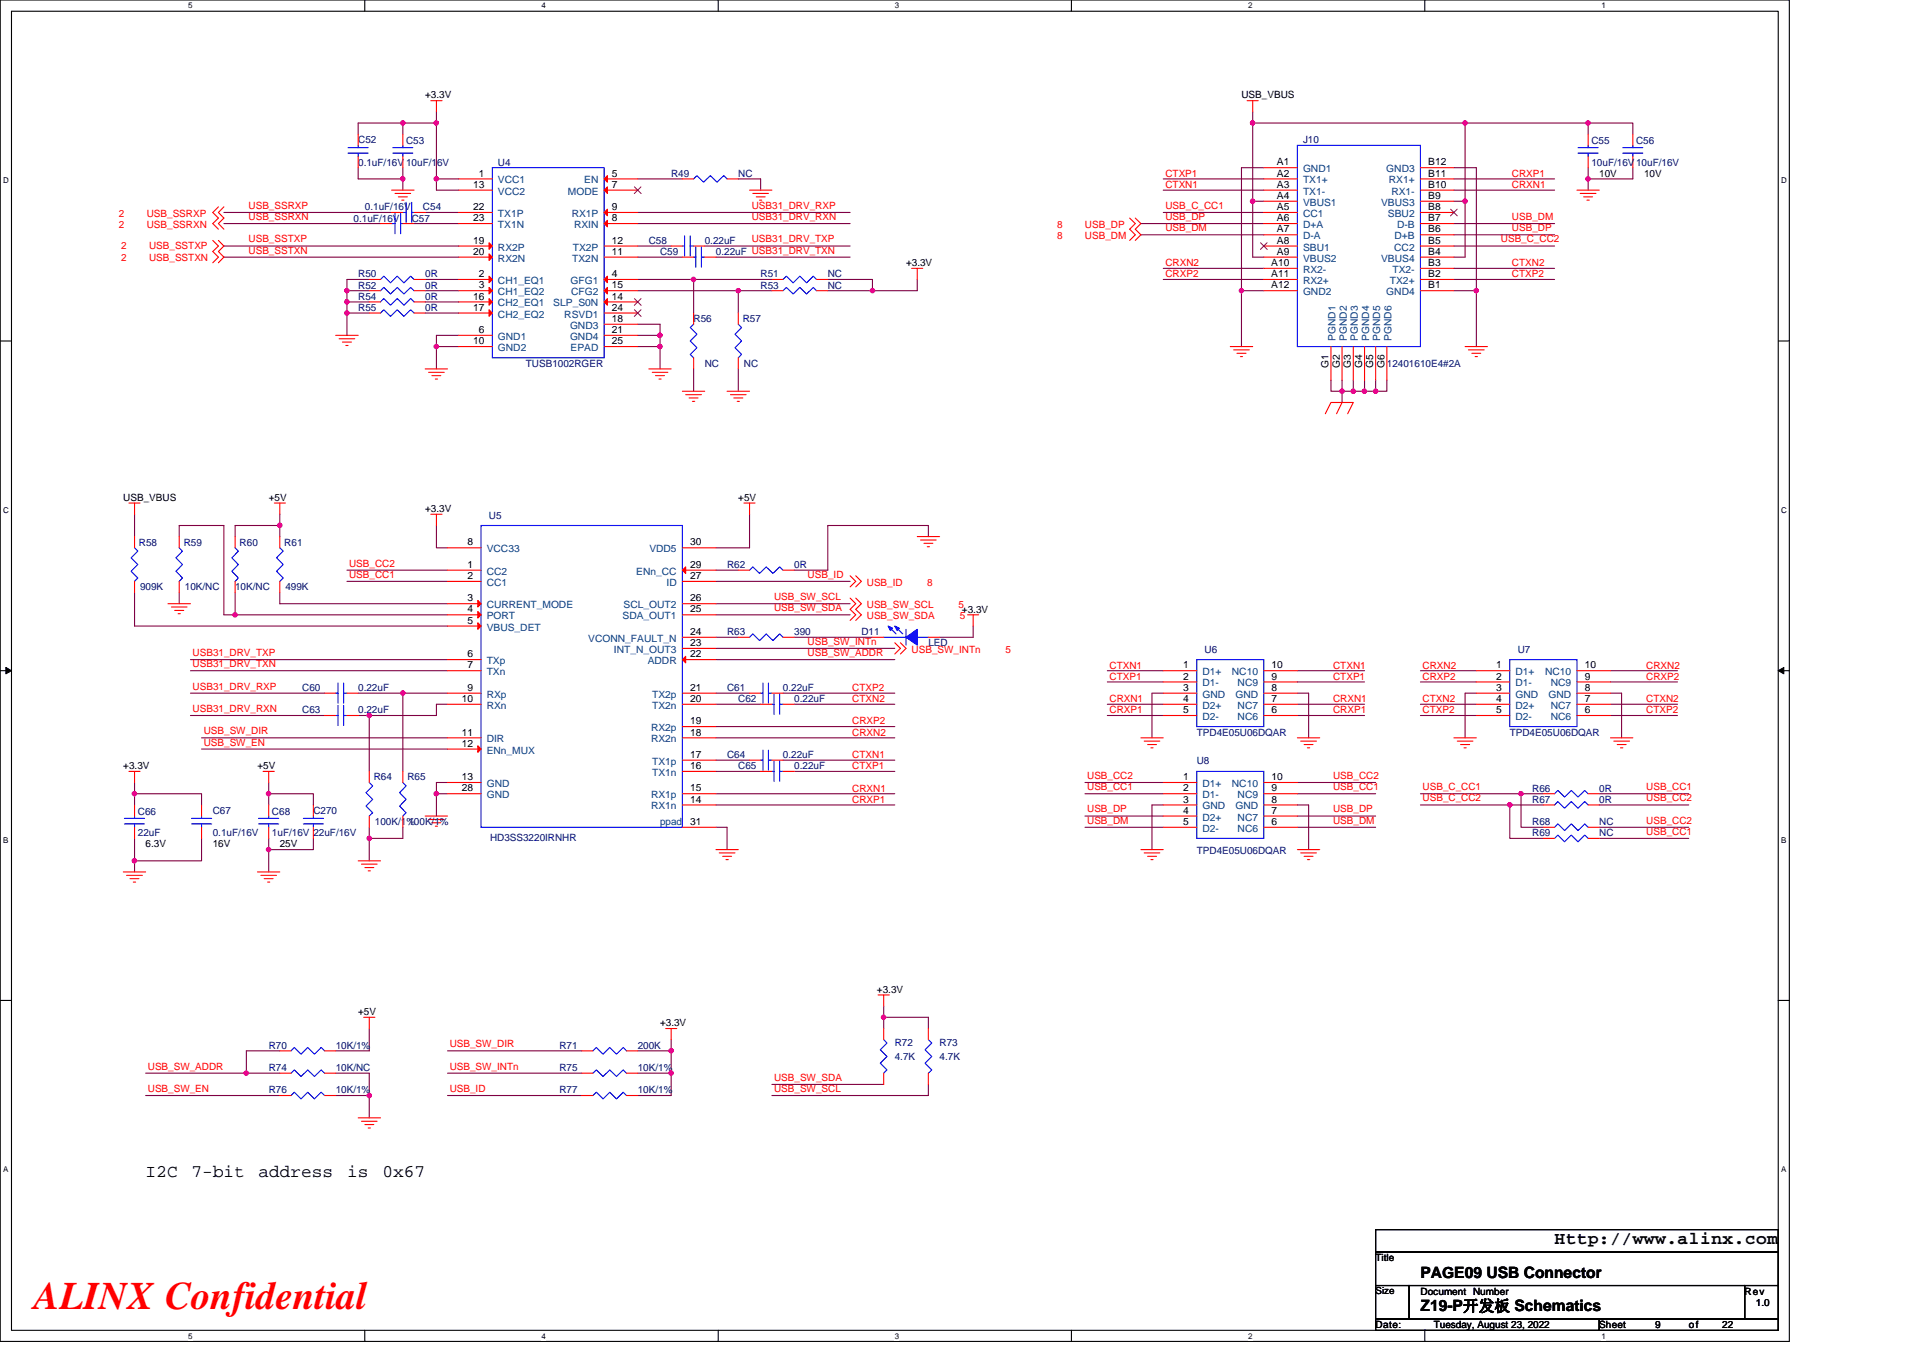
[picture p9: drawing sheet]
<svg xmlns="http://www.w3.org/2000/svg" width="297mm" height="210mm" viewBox="0 0 297 210" stroke-linecap="round" stroke-linejoin="round" font-family="sans-serif">
<path d="M0 0h276.4v207.3h-276.4zM1.8 1.7h272.9v203.8h-272.9z" fill="none" stroke="#000" stroke-width=".17"/>
<g fill="#fff">
<path d="M29.1 .2h.6v1.4h-.6z"/>
<path d="M29.1 205.7h.6v1.4h-.6z"/>
</g>
<path d="M56.3 0v1.7M56.3 205.5v1.8" fill="none" stroke="#000" stroke-width=".17"/>
<g fill="#fff">
<path d="M83.6 .2h.7v1.4h-.7z"/>
<path d="M83.6 205.7h.7v1.4h-.7z"/>
</g>
<path d="M110.9 0v1.7M110.9 205.5v1.8" fill="none" stroke="#000" stroke-width=".17"/>
<g fill="#fff">
<path d="M138.2 .2h.7v1.4h-.7z"/>
<path d="M138.2 205.7h.7v1.4h-.7z"/>
</g>
<path d="M165.5 0v1.7M165.5 205.5v1.8" fill="none" stroke="#000" stroke-width=".17"/>
<g fill="#fff">
<path d="M192.8 .2h.6v1.4h-.6z"/>
<path d="M192.8 205.7h.6v1.4h-.6z"/>
</g>
<path d="M220.1 0v1.7M220.1 205.5v1.8" fill="none" stroke="#000" stroke-width=".17"/>
<g fill="#fff">
<path d="M247.4 .2h.6v1.4h-.6z"/>
<path d="M247.4 205.7h.6v1.4h-.6z"/>
<path d="M.5 27.2h.8v1.4h-.8z"/>
<path d="M275.1 27.2h.9v1.4h-.9z"/>
<path d="M.5 78.1h.8v1.4h-.8z"/>
<path d="M275.1 78.1h.9v1.4h-.9z"/>
</g>
<path d="M0 52.7h1.8M274.7 52.7h1.7" fill="none" stroke="#000" stroke-width=".17"/>
<g fill="#fff">
<path d="M.5 129.1h.8v1.4h-.8z"/>
<path d="M275.1 129.1h.8v1.4h-.8z"/>
</g>
<path d="M0 103.6h1.8M274.7 103.6h1.7" fill="none" stroke="#000" stroke-width=".17"/>
<path d="M.9 103.1l.9 .5-.9 .5zM274.7 103.6l.8-.5v1z" fill="#000" stroke="#000" stroke-width=".15"/>
<g fill="#fff">
<path d="M.5 180h.8v1.4h-.8z"/>
<path d="M275.1 180h.8v1.4h-.8z"/>
</g>
<path d="M0 154.6h1.8M274.7 154.6h1.7M212.5 190h62.2v3.5h-62.2zM212.5 193.5h62.2v5.1h-62.2zM212.5 198.6h5.2v5.2h-5.2zM217.7 198.6h51.8v5.2h-51.8zM269.5 198.6h5.2v5.2h-5.2zM212.5 203.8h34.5v1.7h-34.5zM247 203.8h27.7v1.7h-27.7z" fill="none" stroke="#000" stroke-width=".17"/>
<g fill="none" stroke="#800040" stroke-width=".17">
<path d="M62.2 19h-6.9v1.7M62.2 19h5.2M62.2 19v1.7M67.4 17.3v1.7M67.4 19v8.6M193.5 17.3v1.7M193.5 19h32.8M193.5 19v12.1M226.3 19v12.1M226.3 19h19v1.7M245.3 19h6.9v1.7M34.6 38h36.3"/>
<path d="M34.6 34.5h24.2M34.6 39.7h36.3M34.6 32.8h25.9M55.3 25.9v1.7h6.9M62.2 25.9v1.7M62.2 27.6v1.8M64 34.5h6.9M65.7 32.8h5.2M67.4 27.6h3.5M67.4 27.6v1.8h3.5M98.5 32.8h32.8M98.5 34.5h32.8"/>
<path d="M98.5 38h5.2M98.5 27.6h6.9M98.5 39.7h6.9M108.9 38h22.4M110.6 39.7h20.7M114 27.6h3.5v1.8M176.2 34.5h19M176.2 36.3h19M179.7 32.8h15.5M179.7 27.6h15.5M179.7 29.4h15.5M193.5 31.1h1.7"/>
<path d="M193.5 31.1v8.6h1.7M195.2 25.9h-3.4v19M224.6 31.1h1.7M224.6 34.5h15.5M224.6 36.3h15.5M224.6 38h15.5M224.6 27.6h15.5M224.6 29.4h15.5M224.6 25.9h3.4v19M226.3 31.1v8.6h-1.7M245.3 25.9v1.7M245.3 27.6v1.8"/>
<path d="M252.2 25.9v1.7h-6.9M53.6 44.9h3.4M53.6 44.9v1.8M53.6 46.7h3.4M53.6 48.4h3.4M53.6 46.7v1.7M53.6 48.4v3.4M57 43.2h-3.4v1.7M65.7 43.2h5.2M65.7 44.9h5.2M65.7 46.7h5.2M65.7 48.4h5.2"/>
<path d="M67.4 53.6h3.5M67.4 53.6v3.4M70.9 51.8h-3.5v1.8M98.5 50.1h3.5v1.7M98.5 51.8h3.5M98.5 53.6h3.5M98.5 44.9h15.5M98.5 43.2h8.6M102 51.8v1.8M102 53.6v3.4M107.1 43.2v5.2M107.1 57v3.5"/>
<path d="M107.1 43.2h12.1M114 44.9v3.5M114 57v3.5M114 44.9h5.2M127.9 43.2h6.9v1.7M127.9 44.9h6.9M141.7 43.2v1.7h-6.9M179.7 41.5h15.5M179.7 43.2h15.5M191.8 44.9v8.7M191.8 44.9h3.4M205.6 58.7v1.8h1.7"/>
<path d="M207.3 58.7v1.8M209 58.7v1.8M210.8 58.7v1.8M212.5 58.7v1.8M214.2 58.7v1.8h-1.7M224.6 43.2h15.5M224.6 41.5h15.5M224.6 44.9h3.4M228 44.9v8.7M20.8 79.5v3.4M43.2 79.5v1.7M115.8 79.5v5.1h-5.2"/>
<path d="M207.3 60.5h1.7M207.3 60.5v1.7M209 60.5h1.8M210.8 60.5h1.7M20.8 91.5v5.2h48.3M27.7 82.9v-1.7h6.9v13.8h1.7M27.7 91.5v1.8M36.3 95h32.8M36.3 91.5v3.5M43.2 91.5v1.8h25.9M43.2 81.2h-6.9v1.7M43.2 81.2v1.7"/>
<path d="M53.6 89.8h15.5M53.6 88.1h15.5M67.4 81.2v3.4h1.7M110.6 89.8h20.7M110.6 93.3h20.7M110.6 95h20.7M110.6 88.1h3.4M110.6 98.5h3.4M122.7 98.5h12.1M143.4 82.9v-1.7h-15.5v6.9h-5.2M150.3 96.7v1.8h-5.2M29.4 107.1h20.7"/>
<path d="M29.4 110.6h20.7M29.4 101.9h39.7M29.4 103.6h39.7M31.1 114h38M31.1 115.7h38M55.3 107.1h6.9M55.3 110.6h1.7M57 110.6v8.6M62.2 107.1h6.9M62.2 107.1v12.1M69.1 108.8h-1.7v1.8h-10.4M110.6 114h27.6"/>
<path d="M110.6 112.3h27.6M110.6 101.9h27.6M110.6 100.2h27.6M110.6 119.2h6.9M110.6 108.8h6.9M110.6 107.1h5.2M110.6 117.5h5.2M120.9 117.5h17.3M120.9 107.1h17.3M122.7 119.2h15.5M122.7 108.8h15.5M171 103.6h8.7"/>
<path d="M171 105.4h8.7M171 108.8h8.7M171 110.6h8.7M179.7 107.1h-1.8v6.9M200.4 107.1h1.7v6.9M200.4 103.6h10.4M200.4 105.4h10.4M200.4 108.8h10.4M200.4 110.6h10.4M219.4 108.8h8.6M219.4 103.6h8.6M219.4 105.4h8.6"/>
<path d="M219.4 110.6h8.6M228 107.1h-1.7v6.9M248.8 107.1h1.7v6.9M248.8 103.6h10.3M248.8 105.4h10.3M248.8 108.8h10.3M248.8 110.6h10.3M20.8 120.9v1.7h10.3v1.8M20.8 122.6v1.8M20.8 129.5v3.5h10.3v-3.5M20.8 133v1.7M41.5 120.9v1.7"/>
<path d="M41.5 129.5v1.8M41.5 122.6h6.9v1.8M41.5 122.6v1.8M48.4 129.5v1.8h-6.9v3.4M57 127.8v1.7M57 129.5v3.5M62.2 127.8v1.7h-5.2M67.4 122.6v3.5M67.4 122.6h1.7M69.1 120.9h-1.7v1.7M110.6 122.6h27.6M110.6 124.4h27.6"/>
<path d="M110.6 127.8h1.7v3.5M167.6 126.1h12.1M167.6 127.8h12.1M167.6 122.6h12.1M167.6 120.9h12.1M179.7 124.4h-1.8v6.9M200.4 124.4h1.7v6.9M200.4 122.6h12.1M200.4 120.9h12.1M200.4 126.1h12.1M200.4 127.8h12.1M219.4 122.6h15.5"/>
<path d="M219.4 124.4h13.8M233.2 124.4v5.1h5.2M233.2 124.4h5.2M234.9 122.6v5.2h3.5M234.9 122.6h3.5M247 122.6h13.9M247 124.4h13.9M247 127.8h13.9M247 129.5h13.9M57 158.9v3.5h-5.1M136.5 157.2h6.9v1.7M136.5 155.4v1.8"/>
<path d="M136.5 157.2v1.7M22.5 169.3h20.7M22.5 165.8h15.6M38.1 165.8h5.1M43.2 162.4h-5.1v3.4M51.9 169.3h5.1M51.9 165.8h5.1v3.5M57 169.3v3.4M69.1 162.4h20.8M69.1 165.8h20.8M69.1 169.3h20.8M98.5 162.4h5.2"/>
<path d="M98.5 165.8h5.2M103.7 160.6v1.8M103.7 162.4v3.4M103.7 165.8v3.5h-5.2M119.2 167.6h17.3M143.4 167.6v1.7h-24.2"/>
</g>
<g fill="#f0f" stroke="#f0f" stroke-width=".17">
<circle cx="233.2" cy="124.4" r=".34"/>
<circle cx="234.9" cy="122.6" r=".33"/>
<circle cx="62.2" cy="19" r=".33"/>
<circle cx="67.4" cy="19" r=".33"/>
<circle cx="62.2" cy="27.6" r=".33"/>
<circle cx="67.4" cy="27.6" r=".33"/>
<circle cx="107.1" cy="43.2" r=".34"/>
<circle cx="53.6" cy="46.6" r=".34"/>
<circle cx="53.6" cy="44.9" r=".33"/>
<circle cx="114" cy="44.9" r=".33"/>
<circle cx="134.8" cy="44.9" r=".33"/>
<circle cx="53.6" cy="48.4" r=".34"/>
<circle cx="101.9" cy="53.5" r=".33"/>
<circle cx="101.9" cy="51.8" r=".34"/>
<circle cx="67.4" cy="53.5" r=".33"/>
<circle cx="38" cy="165.8" r=".33"/>
<circle cx="57" cy="169.3" r=".34"/>
<circle cx="103.7" cy="162.3" r=".34"/>
<circle cx="103.7" cy="165.8" r=".33"/>
<circle cx="136.5" cy="157.2" r=".33"/>
<circle cx="245.3" cy="27.6" r=".33"/>
<circle cx="245.3" cy="19" r=".33"/>
<circle cx="191.8" cy="44.9" r=".33"/>
<circle cx="228" cy="44.9" r=".33"/>
<circle cx="226.3" cy="19" r=".33"/>
<circle cx="193.5" cy="19" r=".33"/>
<circle cx="193.5" cy="31.1" r=".34"/>
<circle cx="226.3" cy="31.1" r=".34"/>
<circle cx="209" cy="60.4" r=".34"/>
<circle cx="207.3" cy="60.4" r=".34"/>
<circle cx="212.5" cy="60.4" r=".34"/>
<circle cx="210.8" cy="60.4" r=".34"/>
<circle cx="62.2" cy="107.1" r=".34"/>
<circle cx="57" cy="110.5" r=".34"/>
<circle cx="67.4" cy="122.6" r=".33"/>
<circle cx="43.2" cy="81.2" r=".34"/>
<circle cx="36.3" cy="95" r=".34"/>
<circle cx="57" cy="129.5" r=".34"/>
<circle cx="20.8" cy="122.6" r=".33"/>
<circle cx="20.8" cy="133" r=".34"/>
<circle cx="41.5" cy="122.6" r=".33"/>
<circle cx="41.5" cy="131.3" r=".33"/>
</g>
<g fill="none" stroke="#f00" stroke-width=".17">
<path d="M66.5 15.6h1.8M67.4 15.6v1.7M192.6 15.6h1.7M193.5 15.6v1.7M32.9 37.1l.8 .9-.8 .9 .8 .8-.8 .9M33.7 32l-.8 .8 .8 .9-.8 .8 .8 .9M33.7 37.1l.9 .9-.9 .9 .9 .8-.9 .9M34.6 32l-.9 .8 .9 .9-.9 .8 .9 .9M55.3 20.7v1.8M55.3 24.2v1.7M58.8 34.5h1.7M60.5 32.8h1.7"/>
<path d="M60.5 29.4h3.5M61 29.9h2.4M61.5 30.4h1.4M62.1 30.9h.3M62.2 34.5h1.8M62.2 20.7v1.8M62.2 24.2v1.7M64 32.8h1.7M70.9 27.6h5.1M70.9 29.4h5.1M70.9 32.8h5.1M70.9 34.5h5.1"/>
<path d="M70.9 38h5.1M70.9 39.7h5.1M93.3 27.6h5.2M93.3 29.4h5.2M93.3 32.8h5.2M93.3 34.5h5.2M93.3 38h5.2M93.3 39.7h5.2M103.7 38h1.7M105.4 39.7h1.7M105.4 27.6h1.7M107.1 38h1.8"/>
<path d="M108.9 39.7h1.7M112.3 27.6h1.7M115.8 29.4h3.4M116.3 29.9h2.4M116.8 30.4h1.4M117.3 30.9h.4M174.5 33.7l.9 .8-.9 .9 .9 .9-.9 .8M175.4 33.7l.8 .8-.8 .9 .8 .9-.8 .8M195.2 25.9h5.2M195.2 27.6h5.2M195.2 29.4h5.2M195.2 31.1h5.2"/>
<path d="M195.2 32.8h5.2M195.2 34.5h5.2M195.2 36.3h5.2M195.2 38h5.2M195.2 39.7h5.2M219.4 25.9h5.2M219.4 27.6h5.2M219.4 29.4h5.2M219.4 31.1h5.2M219.4 32.8h5.2M219.4 34.5h5.2M219.4 36.3h5.2"/>
<path d="M219.4 38h5.2M219.4 39.7h5.2M243.6 29.4h3.4M244.1 29.9h2.4M244.6 30.4h1.4M245.1 30.9h.4M245.3 20.7v1.8M245.3 24.2v1.7M252.2 20.7v1.8M252.2 24.2v1.7M51.9 51.8h3.4M52.4 52.3h2.4"/>
<path d="M52.9 52.9h1.4M53.4 53.4h.4M57 44.9h1.8M57 46.7h1.8M57 48.4h1.8M57 43.2h1.8M64 44.9h1.7M64 46.7h1.7M64 48.4h1.7M64 43.2h1.7M65.7 57h3.4M66.2 57.5h2.4"/>
<path d="M66.7 58h1.4M67.2 58.6h.4M70.9 43.2h5.1M70.9 44.9h5.1M70.9 46.7h5.1M70.9 48.4h5.1M70.9 51.8h5.1M70.9 53.6h5.1M93.3 43.2h5.2M93.3 44.9h5.2M93.3 46.7h5.2M93.3 48.4h5.2"/>
<path d="M93.3 50.1h5.2M93.3 51.8h5.2M93.3 53.6h5.2M100.2 57h3.5M100.8 57.5h2.4M101.3 58h1.3M101.8 58.6h.3M107.1 55.3v1.7M107.1 48.4v1.7M114 48.4v1.7M114 55.3v1.7M119.2 43.2h1.7"/>
<path d="M119.2 44.9h1.7M126.1 43.2h1.8M126.1 44.9h1.8M140.8 41.5h1.7M141.7 41.5v1.7M190 53.6h3.5M190.6 54.1h2.4M191.1 54.6h1.4M191.6 55.1h.3M195.2 41.5h5.2M195.2 43.2h5.2M195.2 44.9h5.2"/>
<path d="M205.6 53.6v5.1M207.3 53.6v5.1M209 53.6v5.1M210.8 53.6v5.1M212.5 53.6v5.1M214.2 53.6v5.1M219.4 41.5h5.2M219.4 43.2h5.2M219.4 44.9h5.2M226.3 53.6h3.5M226.8 54.1h2.5M227.3 54.6h1.4"/>
<path d="M227.9 55.1h.3M19.9 77.7h1.7M20.8 77.7v1.8M42.4 77.7h1.7M43.2 77.7v1.8M66.5 79.5h1.8M67.4 79.5v1.7M105.4 60.5h3.5M105.9 61h2.4M106.4 61.5h1.4M107 62h.3M112.3 60.5h3.5"/>
<path d="M112.8 61h2.4M113.3 61.5h1.4M113.9 62h.3M114.9 77.7h1.7M115.8 77.7v1.8M204.7 63.9l.9-1.7h3.4l-.8 1.7M207.3 62.2l-.8 1.7M20.8 82.9v1.7M20.8 89.8v1.7M25.9 93.3h3.5M26.5 93.8h2.4M27 94.3h1.4"/>
<path d="M27.5 94.8h.4M27.7 82.9v1.7M27.7 89.8v1.7M36.3 82.9v1.7M36.3 89.8v1.7M43.2 82.9v1.7M43.2 89.8v1.7M69.1 88.1h5.2M69.1 89.8h5.2M69.1 93.3h5.2M69.1 95h5.2M69.1 96.7h5.2"/>
<path d="M69.1 84.6h5.2M105.4 84.6h5.2M105.4 95h5.2M105.4 93.3h5.2M105.4 88.1h5.2M105.4 89.8h5.2M105.4 98.5h5.2M114 88.1h1.8M114 98.5h1.8M120.9 88.1h1.8M120.9 98.5h1.8M131.3 89l.9 .8-.9 .9"/>
<path d="M131.3 92.4l.9 .9-.9 .8 .9 .9-.9 .9M132.2 89l.9 .8-.9 .9M132.2 92.4l.9 .9-.9 .8 .9 .9-.9 .9M134.8 98.5h1.7M138.2 99.3l.9 .9-.9 .8M139.1 99.3l.9 .9-.9 .8M141.7 82.9h3.4M142.2 83.4h2.4M142.7 83.9h1.4M143.2 84.5h.4M143.4 98.5h1.7M149.5 95h1.7"/>
<path d="M150.3 95v1.7M19.9 119.2h1.7M20.8 119.2v1.7M40.6 119.2h1.8M41.5 119.2v1.7M50.1 110.6h1.8M50.1 107.1h1.8M53.6 110.6h1.7M53.6 107.1h1.7M57 119.2v1.7M62.2 119.2v1.7M69.1 101.9h5.2"/>
<path d="M69.1 103.6h5.2M69.1 107.1h5.2M69.1 108.8h5.2M69.1 114h5.2M69.1 115.7h5.2M105.4 119.2h5.2M105.4 117.5h5.2M105.4 114h5.2M105.4 112.3h5.2M105.4 108.8h5.2M105.4 107.1h5.2M105.4 101.9h5.2"/>
<path d="M105.4 100.2h5.2M115.8 117.5h1.7M115.8 107.1h1.7M117.5 108.8h1.7M117.5 119.2h1.7M119.2 117.5h1.7M119.2 107.1h1.7M120.9 108.8h1.8M120.9 119.2h1.8M176.2 114h3.5M176.7 114.5h2.5M177.3 115h1.3"/>
<path d="M177.8 115.5h.3M179.7 103.6h5.2M179.7 105.4h5.2M179.7 107.1h5.2M179.7 108.8h5.2M179.7 110.6h5.2M195.2 110.6h5.2M195.2 108.8h5.2M195.2 107.1h5.2M195.2 105.4h5.2M195.2 103.6h5.2M200.4 114h3.5"/>
<path d="M200.9 114.5h2.4M201.4 115h1.4M201.9 115.5h.4M224.6 114h3.4M225.1 114.5h2.4M225.6 115h1.4M226.1 115.5h.4M228 103.6h5.2M228 105.4h5.2M228 107.1h5.2M228 108.8h5.2M228 110.6h5.2"/>
<path d="M243.6 110.6h5.2M243.6 108.8h5.2M243.6 107.1h5.2M243.6 105.4h5.2M243.6 103.6h5.2M248.8 114h3.4M249.3 114.5h2.4M249.8 115h1.4M250.3 115.5h.4M19 134.7h3.5M19.6 135.3h2.4M20.1 135.8h1.4"/>
<path d="M20.6 136.3h.4M20.8 124.4v1.7M20.8 127.8v1.7M31.1 124.4v1.7M31.1 127.8v1.7M39.8 134.7h3.4M40.3 135.3h2.4M40.8 135.8h1.4M41.3 136.3h.4M41.5 124.4v1.7M41.5 127.8v1.7M48.4 124.4v1.7"/>
<path d="M48.4 127.8v1.7M55.3 133h3.5M55.8 133.5h2.4M56.4 134h1.3M56.9 134.6h.3M57 126.1v1.7M62.2 126.1v1.7M65.7 126.1h3.4M66.2 126.6h2.4M66.7 127.1h1.4M67.2 127.7h.4M69.1 120.9h5.2"/>
<path d="M69.1 122.6h5.2M105.4 124.4h5.2M105.4 122.6h5.2M105.4 127.8h5.2M110.6 131.3h3.4M111.1 131.8h2.4M111.6 132.3h1.4M112.1 132.8h.4M176.2 131.3h3.5M176.7 131.8h2.5M177.3 132.3h1.3M177.8 132.8h.3"/>
<path d="M179.7 120.9h5.2M179.7 122.6h5.2M179.7 124.4h5.2M179.7 126.1h5.2M179.7 127.8h5.2M195.2 127.8h5.2M195.2 126.1h5.2M195.2 124.4h5.2M195.2 122.6h5.2M195.2 120.9h5.2M200.4 131.3h3.5M200.9 131.8h2.4"/>
<path d="M201.4 132.3h1.4M201.9 132.8h.4M238.4 122.6h1.7M238.4 124.4h1.7M238.4 127.8h1.7M238.4 129.5h1.7M245.3 122.6h1.7M245.3 124.4h1.7M245.3 127.8h1.7M245.3 129.5h1.7M56.2 157.2h1.7M57 157.2v1.7"/>
<path d="M102.8 158.9h1.7M103.7 158.9v1.7M135.6 153.7h1.8M136.5 153.7v1.7M136.5 158.9v1.7M143.4 158.9v1.7M43.2 162.4h1.8M43.2 165.8h1.8M43.2 169.3h1.8M50.1 162.4h1.8M50.1 165.8h1.8M50.1 169.3h1.8"/>
<path d="M55.3 172.7h3.5M55.8 173.2h2.4M56.4 173.8h1.3M56.9 174.3h.3M89.9 162.4h1.7M89.9 165.8h1.7M89.9 169.3h1.7M96.8 162.4h1.7M96.8 165.8h1.7M96.8 169.3h1.7M136.5 165.8v1.8M143.4 165.8v1.8"/>
</g>
<g fill="none" stroke="#00f" stroke-width=".17">
<path d="M53.8 23.7h3.1M53.8 22.8h3.1M55.3 22.5v.3M55.3 23.7v.5M60.5 34.5h.5M60.7 23.7h3.1M60.7 22.8h3.1M61 33v3.1M61.9 34.5h.3M61.9 33v3.1M62.2 22.5v.3M62.2 23.7v.5"/>
<path d="M62.2 32.8h.5M62.7 31.3v3.1M63.6 32.8h.4M63.6 31.3v3.1M76 25.9h17.3v29.4h-17.3zM105.4 38h.3M105.7 36.4v3.2M106.6 36.4v3.2M106.6 38h.5M107.1 39.7h.4M107.1 27.6l.6-.5 1 1.1 1-1.1 1.1 1.1 1-1.1 .5 .5M107.5 38.2v3.1"/>
<path d="M108.3 38.2v3.1M108.3 39.7h.6M200.4 22.5h19v31.1h-19zM243.8 23.7h3.1M243.8 22.8h3.1M245.3 22.5v.3M245.3 23.7v.5M250.7 23.7h3.1M250.7 22.8h3.1M252.2 22.5v.3M252.2 23.7v.5M58.8 44.9l.5-.5 1 1 1.1-1 1 1 1-1 .6 .5"/>
<path d="M58.8 46.7l.5-.6 1 1.1 1.1-1.1 1 1.1 1-1.1 .6 .6M58.8 48.4l.5-.5 1 1 1.1-1 1 1 1-1 .6 .5M58.8 43.2l.5-.5 1 1 1.1-1 1 1 1-1 .6 .5M107.1 50.1l-.5 .5 1.1 1-1.1 1.1 1.1 1-1.1 1.1 .5 .5M114 50.1l.6 .5-1.1 1 1.1 1.1-1.1 1 1.1 1.1-.6 .5M120.9 43.2l.6-.5 1 1 1-1 1.1 1 1-1 .5 .5M120.9 44.9l.6-.5 1 1 1-1 1.1 1 1-1 .5 .5M20.8 84.6l.5 .6-1 1 1 1-1 1.1 1 1-.5 .5M27.7 84.6l.5 .6-1 1 1 1-1 1.1 1 1-.5 .5M36.3 84.6l.5 .6-1 1 1 1-1 1.1 1 1-.5 .5M43.2 84.6l.5 .6-1 1 1 1-1 1.1 1 1-.5 .5M74.3 81.2h31.1v46.6h-31.1z"/>
<path d="M115.8 88.1l.5-.5 1 1 1.1-1 1 1 1-1 .5 .5M115.8 98.5l.5-.6 1 1.1 1.1-1.1 1 1.1 1-1.1 .5 .6M136.5 98.5h3.5M137.4 96.9l1 1M138.4 96.9l1 1M140 97.2v2.5M141.7 98.5h1.7M51.9 110.6h.3M51.9 107.1h.3M52.2 109v3.1M52.2 105.5v3.1M53.1 110.6h.5"/>
<path d="M53.1 107.1h.5M53.1 109v3.1M53.1 105.5v3.1M117.5 117.5h.4M117.5 107.1h.4M117.9 115.9v3.1M117.9 105.5v3.1M118.7 115.9v3.1M118.7 117.5h.5M118.7 105.5v3.1M118.7 107.1h.5M119.2 108.8h.4"/>
<path d="M119.2 119.2h.4M119.6 107.3v3.1M119.6 117.6v3.1M120.4 107.3v3.1M120.4 117.6v3.1M120.4 108.8h.5M120.4 119.2h.5M184.9 119.2h10.3v10.3h-10.3zM184.9 101.9h10.3v10.4h-10.3zM233.2 101.9h10.4v10.4h-10.4zM19.2 127.3h3.1M19.2 126.4h3.1"/>
<path d="M20.8 126.1v.3M20.8 127.3v.5M29.6 127.3h3.1M29.6 126.4h3.1M31.1 126.1v.3M31.1 127.3v.5M39.9 127.3h3.1M39.9 126.4h3.1M41.5 126.1v.3M41.5 127.3v.5M46.9 127.3h3.1M46.9 126.4h3.1"/>
<path d="M48.4 126.1v.3M48.4 127.3v.5M57 120.9l.6 .5-1.1 1.1 1.1 1-1.1 1 1.1 1.1-.6 .5M62.2 120.9l.5 .5-1 1.1 1 1-1 1 1 1.1-.5 .5M240.1 122.6l.5-.5 1.1 1 1-1 1.1 1 1-1 .5 .5M240.1 124.4l.5-.6 1.1 1.1 1-1.1 1.1 1.1 1-1.1 .5 .6M240.1 127.8l.5-.5 1.1 1 1-1 1.1 1 1-1 .5 .5M240.1 129.5l.5-.5 1.1 1.1 1-1.1 1.1 1.1 1-1.1 .5 .5M45 162.4l.5-.6 1 1.1 1-1.1 1.1 1.1 1-1.1 .5 .6M45 165.8l.5-.5 1 1 1-1 1.1 1 1-1 .5 .5M45 169.3l.5-.5 1 1 1-1 1.1 1 1-1 .5 .5M91.6 162.4l.5-.6 1.1 1.1 1-1.1 1 1.1 1.1-1.1 .5 .6"/>
<path d="M91.6 165.8l.5-.5 1.1 1 1-1 1 1 1.1-1 .5 .5M91.6 169.3l.5-.5 1.1 1 1-1 1 1 1.1-1 .5 .5M136.5 160.6l.5 .6-1 1 1 1-1 1.1 1 1-.5 .5M143.4 160.6l.5 .6-1 1 1 1-1 1.1 1 1-.5 .5"/>
</g>
<path d="M98 28.9l1 1M99 28.9l-1 1M194.7 37.5l1 1M195.7 37.5l-1 1M224.1 32.3l1 1.1M225.1 32.3l-1.1 1.1M98 46.1l1 1.1M98 47.9l1 1M99 46.1l-1 1.1M99 47.9l-1 1" fill="none" stroke="#804000" stroke-width=".15"/>
<g fill="#f00" stroke="#f00" stroke-width=".17">
<path d="M75.5 37.5l.5 .5-.5 .5z"/>
<path d="M75.5 39.2l.5 .5-.5 .5z"/>
<path d="M75.5 42.7l.5 .5-.5 .5z"/>
<path d="M75.5 44.4l.5 .5-.5 .5z"/>
<path d="M75.5 46.1l.5 .6-.5 .5z"/>
<path d="M75.5 47.9l.5 .5-.5 .5z"/>
<path d="M93.8 27.1v1.1l-.5-.6z"/>
<path d="M93.3 29.4l.5-.5v1z"/>
<path d="M93.3 32.8l.5-.5v1z"/>
<path d="M93.8 34v1.1l-.5-.6z"/>
<path d="M93.3 43.2l.5-.5v1z"/>
<path d="M93.3 44.9l.5-.5v1z"/>
<path d="M93.3 46.7l.5-.6v1.1z"/>
<path d="M73.8 92.8l.5 .5-.5 .5z"/>
<path d="M73.8 94.5l.5 .5-.5 .5z"/>
<path d="M73.8 96.2l.5 .5-.5 .5z"/>
<path d="M105.4 101.9l.5-.5v1z"/>
<path d="M73.8 115.2l.5 .5-.5 .5z"/>
<path d="M105.4 88.1l.5-.5v1z"/>
</g>
<g fill="#00f" stroke="#00f" stroke-width=".17">
<path d="M140 98.5l1.7-1.3v2.5z" fill-rule="evenodd"/>
<path d="M137.2 96.7l.7 .4-.4 .3z" fill-rule="evenodd"/>
<path d="M138.2 96.7l.7 .4-.3 .3z" fill-rule="evenodd"/>
</g>
<text font-size="6" fill="#f00" x="5.2" y="202.3">ALINX Confidential</text>
<g font-size="2.8">
<text x="22.5" y="181.8">I2C</text>
<text x="29.6" y="181.8">7-bit</text>
<text x="39.9" y="181.8">address</text>
<text x="53.6" y="181.8">is</text>
<text x="59.1" y="181.8">0x67</text>
<text x="240.1" y="192.3">Http://www.alinx.com</text>
</g>
<g font-size="2.4">
<text x="219.4" y="197.4">PAGE09 USB Connector</text>
<text x="219.4" y="202.6">Z19-P开发板 Schematics</text>
</g>
<g font-size="1.5">
<text x="65.7" y="15.2">+3.3V</text>
<text x="191.8" y="15.2">USB_VBUS</text>
<text x="73.1" y="29">13</text>
<text x="74" y="27.3">1</text>
<text x="94.5" y="27.3">5</text>
<text x="94.5" y="29">7</text>
<text x="197.2" y="25.5">A1</text>
<text x="197.2" y="27.3">A2</text>
<text x="197.2" y="29">A3</text>
<text x="220.6" y="27.3">B11</text>
<text x="220.6" y="25.5">B12</text>
<text x="220.6" y="29">B10</text>
<text x="247" y="27.3">10V</text>
<text x="254" y="27.3">10V</text>
<text x="73.1" y="32.5">22</text>
<text x="73.1" y="34.2">23</text>
<text x="94.5" y="32.5">9</text>
<text x="94.5" y="34.2">8</text>
<text x="197.2" y="30.7">A4</text>
<text x="197.2" y="32.5">A5</text>
<text x="197.2" y="34.2">A6</text>
<text x="197.2" y="35.9">A7</text>
<text x="220.6" y="35.9">B6</text>
<text x="220.6" y="30.7">B9</text>
<text x="220.6" y="32.5">B8</text>
<text x="220.6" y="34.2">B7</text>
<text x="73.1" y="37.7">19</text>
<text x="73.1" y="39.4">20</text>
<text x="94.5" y="39.4">11</text>
<text x="94.5" y="37.7">12</text>
<text x="140" y="41.1">+3.3V</text>
<text x="196.4" y="41.1">A10</text>
<text x="197.2" y="37.7">A8</text>
<text x="197.2" y="39.4">A9</text>
<text x="220.6" y="39.4">B4</text>
<text x="220.6" y="37.7">B5</text>
<text x="220.6" y="41.1">B3</text>
<text x="73.1" y="46.3">16</text>
<text x="74" y="42.8">2</text>
<text x="74" y="44.6">3</text>
<text x="94.5" y="46.3">14</text>
<text x="94.5" y="42.8">4</text>
<text x="94.5" y="44.6">15</text>
<text x="196.4" y="42.8">A11</text>
<text x="196.4" y="44.6">A12</text>
<text x="220.6" y="42.8">B2</text>
<text x="220.6" y="44.6">B1</text>
<text x="73.1" y="48">17</text>
<text x="73.1" y="53.2">10</text>
<text x="74" y="51.5">6</text>
<text x="94.5" y="48">24</text>
<text x="94.5" y="49.7">18</text>
<text x="94.5" y="51.5">21</text>
<text x="94.5" y="53.2">25</text>
<text x="205.2" y="56.9" transform="rotate(-90 205.2 56.9)">G1</text>
<text x="206.9" y="56.9" transform="rotate(-90 206.9 56.9)">G2</text>
<text x="208.7" y="56.9" transform="rotate(-90 208.7 56.9)">G3</text>
<text x="210.4" y="56.9" transform="rotate(-90 210.4 56.9)">G4</text>
<text x="212.1" y="56.9" transform="rotate(-90 212.1 56.9)">G5</text>
<text x="213.9" y="56.9" transform="rotate(-90 213.9 56.9)">G6</text>
<text x="19" y="77.4">USB_VBUS</text>
<text x="41.5" y="77.4">+5V</text>
<text x="114" y="77.4">+5V</text>
<text x="65.7" y="79.1">+3.3V</text>
<text x="72.2" y="87.7">1</text>
<text x="72.2" y="89.5">2</text>
<text x="72.2" y="84.3">8</text>
<text x="106.6" y="89.5">27</text>
<text x="106.6" y="87.7">29</text>
<text x="106.6" y="84.3">30</text>
<text x="72.2" y="92.9">3</text>
<text x="72.2" y="94.6">4</text>
<text x="106.6" y="94.6">25</text>
<text x="106.6" y="92.9">26</text>
<text x="148.6" y="94.7">+3.3V</text>
<text x="72.2" y="96.4">5</text>
<text x="72.2" y="101.6">6</text>
<text x="106.6" y="101.6">22</text>
<text x="106.6" y="99.8">23</text>
<text x="106.6" y="98.1">24</text>
<text x="72.2" y="103.3">7</text>
<text x="72.2" y="106.7">9</text>
<text x="106.6" y="106.7">21</text>
<text x="182.8" y="103.3">1</text>
<text x="182.8" y="105">2</text>
<text x="182.8" y="106.7">3</text>
<text x="196.4" y="106.7">8</text>
<text x="196.4" y="103.3">10</text>
<text x="196.4" y="105">9</text>
<text x="231.1" y="103.3">1</text>
<text x="231.1" y="105">2</text>
<text x="231.1" y="106.7">3</text>
<text x="244.8" y="106.7">8</text>
<text x="244.8" y="103.3">10</text>
<text x="244.8" y="105">9</text>
<text x="71.3" y="108.5">10</text>
<text x="71.3" y="113.6">11</text>
<text x="106.6" y="113.6">18</text>
<text x="106.6" y="111.9">19</text>
<text x="106.6" y="108.5">20</text>
<text x="182.8" y="108.5">4</text>
<text x="182.8" y="110.2">5</text>
<text x="196.4" y="110.2">6</text>
<text x="196.4" y="108.5">7</text>
<text x="231.1" y="108.5">4</text>
<text x="231.1" y="110.2">5</text>
<text x="244.8" y="110.2">6</text>
<text x="244.8" y="108.5">7</text>
<text x="19" y="118.9">+3.3V</text>
<text x="39.8" y="118.9">+5V</text>
<text x="71.3" y="115.4">12</text>
<text x="106.6" y="118.8">16</text>
<text x="106.6" y="117.1">17</text>
<text x="71.3" y="120.5">13</text>
<text x="71.3" y="122.3">28</text>
<text x="106.6" y="124">14</text>
<text x="106.6" y="122.3">15</text>
<text x="182.8" y="120.5">1</text>
<text x="182.8" y="122.3">2</text>
<text x="182.8" y="124">3</text>
<text x="182.8" y="125.7">4</text>
<text x="196.4" y="124">8</text>
<text x="196.4" y="120.5">10</text>
<text x="196.4" y="125.7">7</text>
<text x="196.4" y="122.3">9</text>
<text x="22.5" y="130.9">6.3V</text>
<text x="32.9" y="130.9">16V</text>
<text x="43.2" y="130.9">25V</text>
<text x="106.6" y="127.5">31</text>
<text x="182.8" y="127.5">5</text>
<text x="196.4" y="127.5">6</text>
<text x="135.5" y="153.4">+3.3V</text>
<text x="55.3" y="156.8">+5V</text>
<text x="102" y="158.6">+3.3V</text>
<text x="212.5" y="194.9">Title</text>
<text x="212.5" y="200">Size</text>
<text x="219.4" y="200">Document Number</text>
<text x="269.5" y="200">Rev</text>
<text x="271.2" y="201.8">1.0</text>
<text x="212.5" y="205.2">Date:</text>
<text x="221.5" y="205.2">Tuesday, August 23, 2022</text>
<text x="247" y="205.2">Sheet</text>
<text x="255.7" y="205.2">9</text>
<text x="260.9" y="205.2">of</text>
<text x="266" y="205.2">22</text>
</g>
<g font-size="1.5" fill="#000080">
<text x="55.3" y="22.1">C52</text>
<text x="62.7" y="22.3">C53</text>
<text x="201.3" y="22.1">J10</text>
<text x="245.8" y="22.3">C55</text>
<text x="252.7" y="22.3">C56</text>
<text x="55.3" y="25.6">0.1uF/16V 10uF/16V</text>
<text x="76.9" y="25.6">U4</text>
<text x="103.7" y="27.3">R49</text>
<text x="114" y="27.3">NC</text>
<text x="245.8" y="25.6">10uF/16V10uF/16V</text>
<text x="54.6" y="34.2">0.1uF/16V</text>
<text x="56.4" y="32.5">0.1uF/16V</text>
<text x="63.6" y="34.2">C57</text>
<text x="65.3" y="32.5">C54</text>
<text x="100.2" y="37.7">C58</text>
<text x="102" y="39.4">C59</text>
<text x="108.9" y="37.7">0.22uF</text>
<text x="110.6" y="39.4">0.22uF USB31_DRV_TXN</text>
<text x="55.3" y="44.6">R52</text>
<text x="55.3" y="46.3">R54</text>
<text x="55.3" y="42.9">R50</text>
<text x="65.7" y="44.6">0R</text>
<text x="65.7" y="46.3">0R</text>
<text x="65.7" y="42.9">0R</text>
<text x="117.5" y="42.9">R51</text>
<text x="117.5" y="44.6">R53</text>
<text x="127.9" y="42.9">NC</text>
<text x="127.9" y="44.6">NC</text>
<text x="55.3" y="48">R55</text>
<text x="65.7" y="48">0R</text>
<text x="107.1" y="49.8">R56</text>
<text x="114.7" y="49.8">R57</text>
<text x="81.2" y="56.7">TUSB1002RGER</text>
<text x="108.9" y="56.7">NC</text>
<text x="114.9" y="56.7">NC</text>
<text x="214.2" y="56.7">12401610E4#2A</text>
<text x="75.5" y="80.2">U5</text>
<text x="21.5" y="84.3">R58</text>
<text x="28.4" y="84.3">R59</text>
<text x="37" y="84.3">R60</text>
<text x="43.9" y="84.3">R61</text>
<text x="112.3" y="87.8">R62</text>
<text x="122.7" y="87.8">0R</text>
<text x="21.6" y="91.2">909K</text>
<text x="28.6" y="91.2">10K/NC</text>
<text x="36.3" y="91.2">10K/NC</text>
<text x="44.1" y="91.2">499K</text>
<text x="112.3" y="98.1">R63</text>
<text x="122.7" y="98.1">390</text>
<text x="133.1" y="98.1">D11</text>
<text x="143.4" y="99.9">LED</text>
<text x="186.1" y="100.9">U6</text>
<text x="234.4" y="100.9">U7</text>
<text x="46.7" y="106.8">C60</text>
<text x="55.3" y="106.8">0.22uF</text>
<text x="112.3" y="106.8">C61</text>
<text x="120.9" y="106.8">0.22uF</text>
<text x="46.7" y="110.2">C63</text>
<text x="55.3" y="110.2">0.22uF</text>
<text x="114" y="108.5">C62</text>
<text x="122.7" y="108.5">0.22uF</text>
<text x="184.9" y="113.7">TPD4E05U06DQAR</text>
<text x="233.2" y="113.7">TPD4E05U06DQAR</text>
<text x="112.3" y="117.1">C64</text>
<text x="114" y="118.9">C65</text>
<text x="120.9" y="117.1">0.22uF</text>
<text x="122.7" y="118.9">0.22uF</text>
<text x="184.9" y="118">U8</text>
<text x="21.3" y="125.9">C66</text>
<text x="32.9" y="125.8">C67</text>
<text x="42" y="125.9">C68</text>
<text x="48.4" y="125.8">C270</text>
<text x="57.7" y="120.6">R64</text>
<text x="62.9" y="120.6">R65</text>
<text x="236.7" y="122.3">R66</text>
<text x="236.7" y="124">R67</text>
<text x="247" y="122.3">0R</text>
<text x="247" y="124">0R</text>
<text x="21.3" y="129.2">22uF</text>
<text x="32.9" y="129.2">0.1uF/16V</text>
<text x="42" y="129.2">1uF/16V 22uF/16V</text>
<text x="57.9" y="127.5">100K/1%</text>
<text x="63.1" y="127.5">100K/1%</text>
<text x="75.7" y="129.9">HD3SS3220IRNHR</text>
<text x="184.9" y="132">TPD4E05U06DQAR</text>
<text x="236.7" y="127.5">R68</text>
<text x="236.7" y="129.2">R69</text>
<text x="247" y="127.5">NC</text>
<text x="247" y="129.2">NC</text>
<text x="138.2" y="161.7">R72</text>
<text x="145.1" y="161.7">R73</text>
<text x="41.5" y="162">R70</text>
<text x="41.5" y="165.5">R74</text>
<text x="51.9" y="162">10K/1%</text>
<text x="51.9" y="165.5">10K/NC</text>
<text x="86.4" y="162">R71</text>
<text x="86.4" y="165.5">R75</text>
<text x="98.5" y="162">200K</text>
<text x="98.5" y="165.5">10K/1%</text>
<text x="138.2" y="163.8">4.7K</text>
<text x="145.1" y="163.8">4.7K</text>
<text x="41.5" y="169">R76</text>
<text x="51.9" y="169">10K/1%</text>
<text x="86.4" y="169">R77</text>
<text x="98.5" y="169">10K/1%</text>
</g>
<g font-size="1.5" fill="#004080">
<text x="76.9" y="28.3">VCC1</text>
<text x="90.3" y="28.3">EN</text>
<text x="201.3" y="26.6">GND1</text>
<text x="201.3" y="28.3">TX1+</text>
<text x="214.1" y="26.6">GND3</text>
<text x="214.5" y="28.3">RX1+</text>
<text x="76.9" y="30.1">VCC2</text>
<text x="76.9" y="33.5">TX1P</text>
<text x="76.9" y="35.2">TX1N</text>
<text x="87.7" y="30.1">MODE</text>
<text x="88.3" y="33.5">RX1P</text>
<text x="88.7" y="35.2">RXIN</text>
<text x="201.3" y="30.1">TX1-</text>
<text x="201.3" y="31.8">VBUS1</text>
<text x="201.3" y="33.5">CC1</text>
<text x="201.3" y="35.2">D+A</text>
<text x="213.3" y="31.8">VBUS3</text>
<text x="214.4" y="33.5">SBU2</text>
<text x="214.9" y="30.1">RX1-</text>
<text x="215.8" y="35.2">D-B</text>
<text x="76.9" y="38.7">RX2P</text>
<text x="76.9" y="40.4">RX2N</text>
<text x="88.4" y="40.4">TX2N</text>
<text x="88.5" y="38.7">TX2P</text>
<text x="201.3" y="37">D-A</text>
<text x="201.3" y="38.7">SBU1</text>
<text x="201.3" y="40.4">VBUS2</text>
<text x="213.3" y="40.4">VBUS4</text>
<text x="215.4" y="38.7">CC2</text>
<text x="215.4" y="37">D+B</text>
<text x="76.9" y="43.9">CH1_EQ1</text>
<text x="76.9" y="45.6">CH1_EQ2</text>
<text x="76.9" y="47.3">CH2_EQ1</text>
<text x="85.5" y="47.3">SLP_S0N</text>
<text x="88.1" y="43.9">GFG1</text>
<text x="88.2" y="45.6">CFG2</text>
<text x="201.3" y="42.2">RX2-</text>
<text x="201.3" y="43.9">RX2+</text>
<text x="201.3" y="45.6">GND2</text>
<text x="214.1" y="45.6">GND4</text>
<text x="214.7" y="43.9">TX2+</text>
<text x="215.1" y="42.2">TX2-</text>
<text x="76.9" y="49.1">CH2_EQ2</text>
<text x="76.9" y="52.5">GND1</text>
<text x="87.2" y="49.1">RSVD1</text>
<text x="88" y="50.8">GND3</text>
<text x="88" y="52.5">GND4</text>
<text x="206.3" y="52.7" transform="rotate(-90 206.3 52.7)">PGND1</text>
<text x="208" y="52.7" transform="rotate(-90 208 52.7)">PGND2</text>
<text x="209.8" y="52.7" transform="rotate(-90 209.8 52.7)">PGND3</text>
<text x="211.5" y="52.7" transform="rotate(-90 211.5 52.7)">PGND4</text>
<text x="213.2" y="52.7" transform="rotate(-90 213.2 52.7)">PGND5</text>
<text x="214.9" y="52.7" transform="rotate(-90 214.9 52.7)">PGND6</text>
<text x="76.9" y="54.3">GND2</text>
<text x="88.1" y="54.3">EPAD</text>
<text x="75.2" y="88.8">CC2</text>
<text x="75.2" y="85.3">VCC33</text>
<text x="98.3" y="88.8">ENn_CC</text>
<text x="100.3" y="85.3">VDD5</text>
<text x="75.2" y="90.5">CC1</text>
<text x="75.2" y="94">CURRENT_MODE</text>
<text x="75.2" y="95.7">PORT</text>
<text x="96.2" y="95.7">SDA_OUT1</text>
<text x="96.3" y="94">SCL_OUT2</text>
<text x="103" y="90.5">ID</text>
<text x="75.2" y="97.4">VBUS_DET</text>
<text x="90.9" y="99.2">VCONN_FAULT_N</text>
<text x="94.8" y="100.9">INT_N_OUT3</text>
<text x="75.2" y="102.6">TXp</text>
<text x="75.2" y="104.3">TXn</text>
<text x="75.2" y="107.8">RXp</text>
<text x="100.1" y="102.6">ADDR</text>
<text x="100.7" y="107.8">TX2p</text>
<text x="185.7" y="104.3">D1+</text>
<text x="185.7" y="106.1">D1-</text>
<text x="185.7" y="107.8">GND</text>
<text x="190.3" y="104.3">NC10</text>
<text x="190.8" y="107.8">GND</text>
<text x="191.2" y="106.1">NC9</text>
<text x="234.1" y="104.3">D1+</text>
<text x="234.1" y="106.1">D1-</text>
<text x="234.1" y="107.8">GND</text>
<text x="238.7" y="104.3">NC10</text>
<text x="239.2" y="107.8">GND</text>
<text x="239.5" y="106.1">NC9</text>
<text x="75.2" y="109.5">RXn</text>
<text x="100.6" y="113">RX2p</text>
<text x="100.7" y="109.5">TX2n</text>
<text x="185.7" y="109.5">D2+</text>
<text x="185.7" y="111.3">D2-</text>
<text x="191.2" y="111.3">NC6</text>
<text x="191.2" y="109.5">NC7</text>
<text x="234.1" y="109.5">D2+</text>
<text x="234.1" y="111.3">D2-</text>
<text x="239.5" y="111.3">NC6</text>
<text x="239.5" y="109.5">NC7</text>
<text x="75.2" y="114.7">DIR</text>
<text x="75.2" y="116.4">ENn_MUX</text>
<text x="100.6" y="114.7">RX2n</text>
<text x="100.7" y="119.9">TX1n</text>
<text x="100.7" y="118.2">TX1p</text>
<text x="75.2" y="121.6">GND</text>
<text x="75.2" y="123.3">GND</text>
<text x="100.6" y="125.1">RX1n</text>
<text x="100.6" y="123.3">RX1p</text>
<text x="185.7" y="121.6">D1+</text>
<text x="185.7" y="123.3">D1-</text>
<text x="185.7" y="125.1">GND</text>
<text x="190.3" y="121.6">NC10</text>
<text x="190.8" y="125.1">GND</text>
<text x="191.2" y="123.3">NC9</text>
<text x="102" y="127.5">ppad</text>
<text x="185.7" y="126.8">D2+</text>
<text x="185.7" y="128.5">D2-</text>
<text x="191.2" y="128.5">NC6</text>
<text x="191.2" y="126.8">NC7</text>
</g>
<g font-size="1.5" fill="#f00">
<text x="180" y="27.3">CTXP1</text>
<text x="180" y="29">CTXN1</text>
<text x="233.5" y="27.3">CRXP1</text>
<text x="233.5" y="29">CRXN1</text>
<text x="18.3" y="33.5">2</text>
<text x="18.3" y="35.3">2</text>
<text x="22.7" y="33.5">USB_SSRXP</text>
<text x="22.7" y="35.3">USB_SSRXN</text>
<text x="38.4" y="32.3">USB_SSRXP</text>
<text x="38.4" y="34">USB_SSRXN</text>
<text x="116.1" y="32.3">USB31_DRV_RXP</text>
<text x="116.1" y="34">USB31_DRV_RXN</text>
<text x="163.3" y="35.3">8</text>
<text x="167.6" y="35.3">USB_DP</text>
<text x="180" y="34">USB_DP</text>
<text x="180" y="35.7">USB_DM</text>
<text x="180" y="32.3">USB_C_CC1</text>
<text x="233.5" y="34">USB_DM</text>
<text x="233.5" y="35.7">USB_DP</text>
<text x="18.7" y="38.5">2</text>
<text x="18.7" y="40.3">2</text>
<text x="23" y="38.5">USB_SSTXP</text>
<text x="23" y="40.3">USB_SSTXN</text>
<text x="38.4" y="37.5">USB_SSTXP</text>
<text x="38.4" y="39.2">USB_SSTXN</text>
<text x="116.1" y="37.5">USB31_DRV_TXP</text>
<text x="163.3" y="37">8</text>
<text x="167.6" y="37">USB_DM</text>
<text x="180" y="41.1">CRXN2</text>
<text x="231.8" y="37.5">USB_C_CC2</text>
<text x="233.5" y="41.1">CTXN2</text>
<text x="180" y="42.8">CRXP2</text>
<text x="233.5" y="42.8">CTXP2</text>
<text x="53.9" y="89.3">USB_CC1</text>
<text x="53.9" y="87.5">USB_CC2</text>
<text x="124.8" y="89.3">USB_ID</text>
<text x="119.6" y="92.7">USB_SW_SCL</text>
<text x="119.6" y="94.4">USB_SW_SDA</text>
<text x="133.9" y="90.5">USB_ID</text>
<text x="133.9" y="94">USB_SW_SCL</text>
<text x="133.9" y="95.7">USB_SW_SDA</text>
<text x="143.2" y="90.5">8</text>
<text x="148.1" y="94">5</text>
<text x="148.2" y="95.7">5</text>
<text x="29.8" y="101.4">USB31_DRV_TXP</text>
<text x="124.8" y="101.4">USB_SW_ADDR</text>
<text x="124.8" y="99.6">USB_SW_INTn</text>
<text x="140.8" y="100.9">USB_SW_INTn</text>
<text x="155.3" y="100.9">5</text>
<text x="29.8" y="106.6">USB31_DRV_RXP</text>
<text x="29.8" y="103.1">USB31_DRV_TXN</text>
<text x="131.7" y="106.8">CTXP2</text>
<text x="171.4" y="103.3">CTXN1</text>
<text x="171.4" y="105">CTXP1</text>
<text x="205.9" y="103.3">CTXN1</text>
<text x="205.9" y="105">CTXP1</text>
<text x="219.7" y="103.3">CRXN2</text>
<text x="219.7" y="105">CRXP2</text>
<text x="254.3" y="103.3">CRXN2</text>
<text x="254.3" y="105">CRXP2</text>
<text x="29.8" y="110">USB31_DRV_RXN</text>
<text x="31.5" y="113.5">USB_SW_DIR</text>
<text x="131.7" y="108.5">CTXN2</text>
<text x="131.7" y="113.7">CRXN2</text>
<text x="131.7" y="111.9">CRXP2</text>
<text x="171.4" y="108.5">CRXN1</text>
<text x="171.4" y="110.2">CRXP1</text>
<text x="205.9" y="108.5">CRXN1</text>
<text x="205.9" y="110.2">CRXP1</text>
<text x="219.7" y="108.5">CTXN2</text>
<text x="219.7" y="110.2">CTXP2</text>
<text x="254.3" y="108.5">CTXN2</text>
<text x="254.3" y="110.2">CTXP2</text>
<text x="31.5" y="115.2">USB_SW_EN</text>
<text x="131.7" y="118.9">CTXP1</text>
<text x="131.7" y="117.1">CTXN1</text>
<text x="131.7" y="122.3">CRXN1</text>
<text x="131.7" y="124">CRXP1</text>
<text x="167.9" y="125.5">USB_DP</text>
<text x="167.9" y="122.1">USB_CC1</text>
<text x="167.9" y="120.4">USB_CC2</text>
<text x="205.9" y="122.1">USB_CC1</text>
<text x="205.9" y="120.4">USB_CC2</text>
<text x="205.9" y="125.5">USB_DP</text>
<text x="219.7" y="122.1">USB_C_CC1</text>
<text x="219.7" y="123.8">USB_C_CC2</text>
<text x="254.3" y="122.1">USB_CC1</text>
<text x="254.3" y="123.8">USB_CC2</text>
<text x="167.9" y="127.3">USB_DM</text>
<text x="205.9" y="127.3">USB_DM</text>
<text x="254.3" y="127.3">USB_CC2</text>
<text x="254.3" y="129">USB_CC1</text>
<text x="69.5" y="161.8">USB_SW_DIR</text>
<text x="22.8" y="165.3">USB_SW_ADDR</text>
<text x="69.5" y="165.3">USB_SW_INTn</text>
<text x="119.6" y="167">USB_SW_SDA</text>
<text x="22.8" y="168.7">USB_SW_EN</text>
<text x="69.5" y="168.7">USB_ID</text>
<text x="119.6" y="168.7">USB_SW_SCL</text>
</g>
<g font-size="1.2">
<text x="29.1" y="1.3">5</text>
<text x="83.6" y="1.3">4</text>
<text x="138.2" y="1.3">3</text>
<text x="192.8" y="1.3">2</text>
<text x="247.4" y="1.3">1</text>
<text x=".5" y="28.3">D</text>
<text x="275.1" y="28.3">D</text>
<text x=".5" y="79.2">C</text>
<text x="275.1" y="79.2">C</text>
<text x=".5" y="130.2">B</text>
<text x="275.1" y="130.2">B</text>
<text x=".5" y="181.1">A</text>
<text x="275.1" y="181.1">A</text>
<text x="29.1" y="206.8">5</text>
<text x="83.6" y="206.8">4</text>
<text x="138.2" y="206.8">3</text>
<text x="192.8" y="206.8">2</text>
<text x="247.4" y="206.8">1</text>
</g>
</svg>
